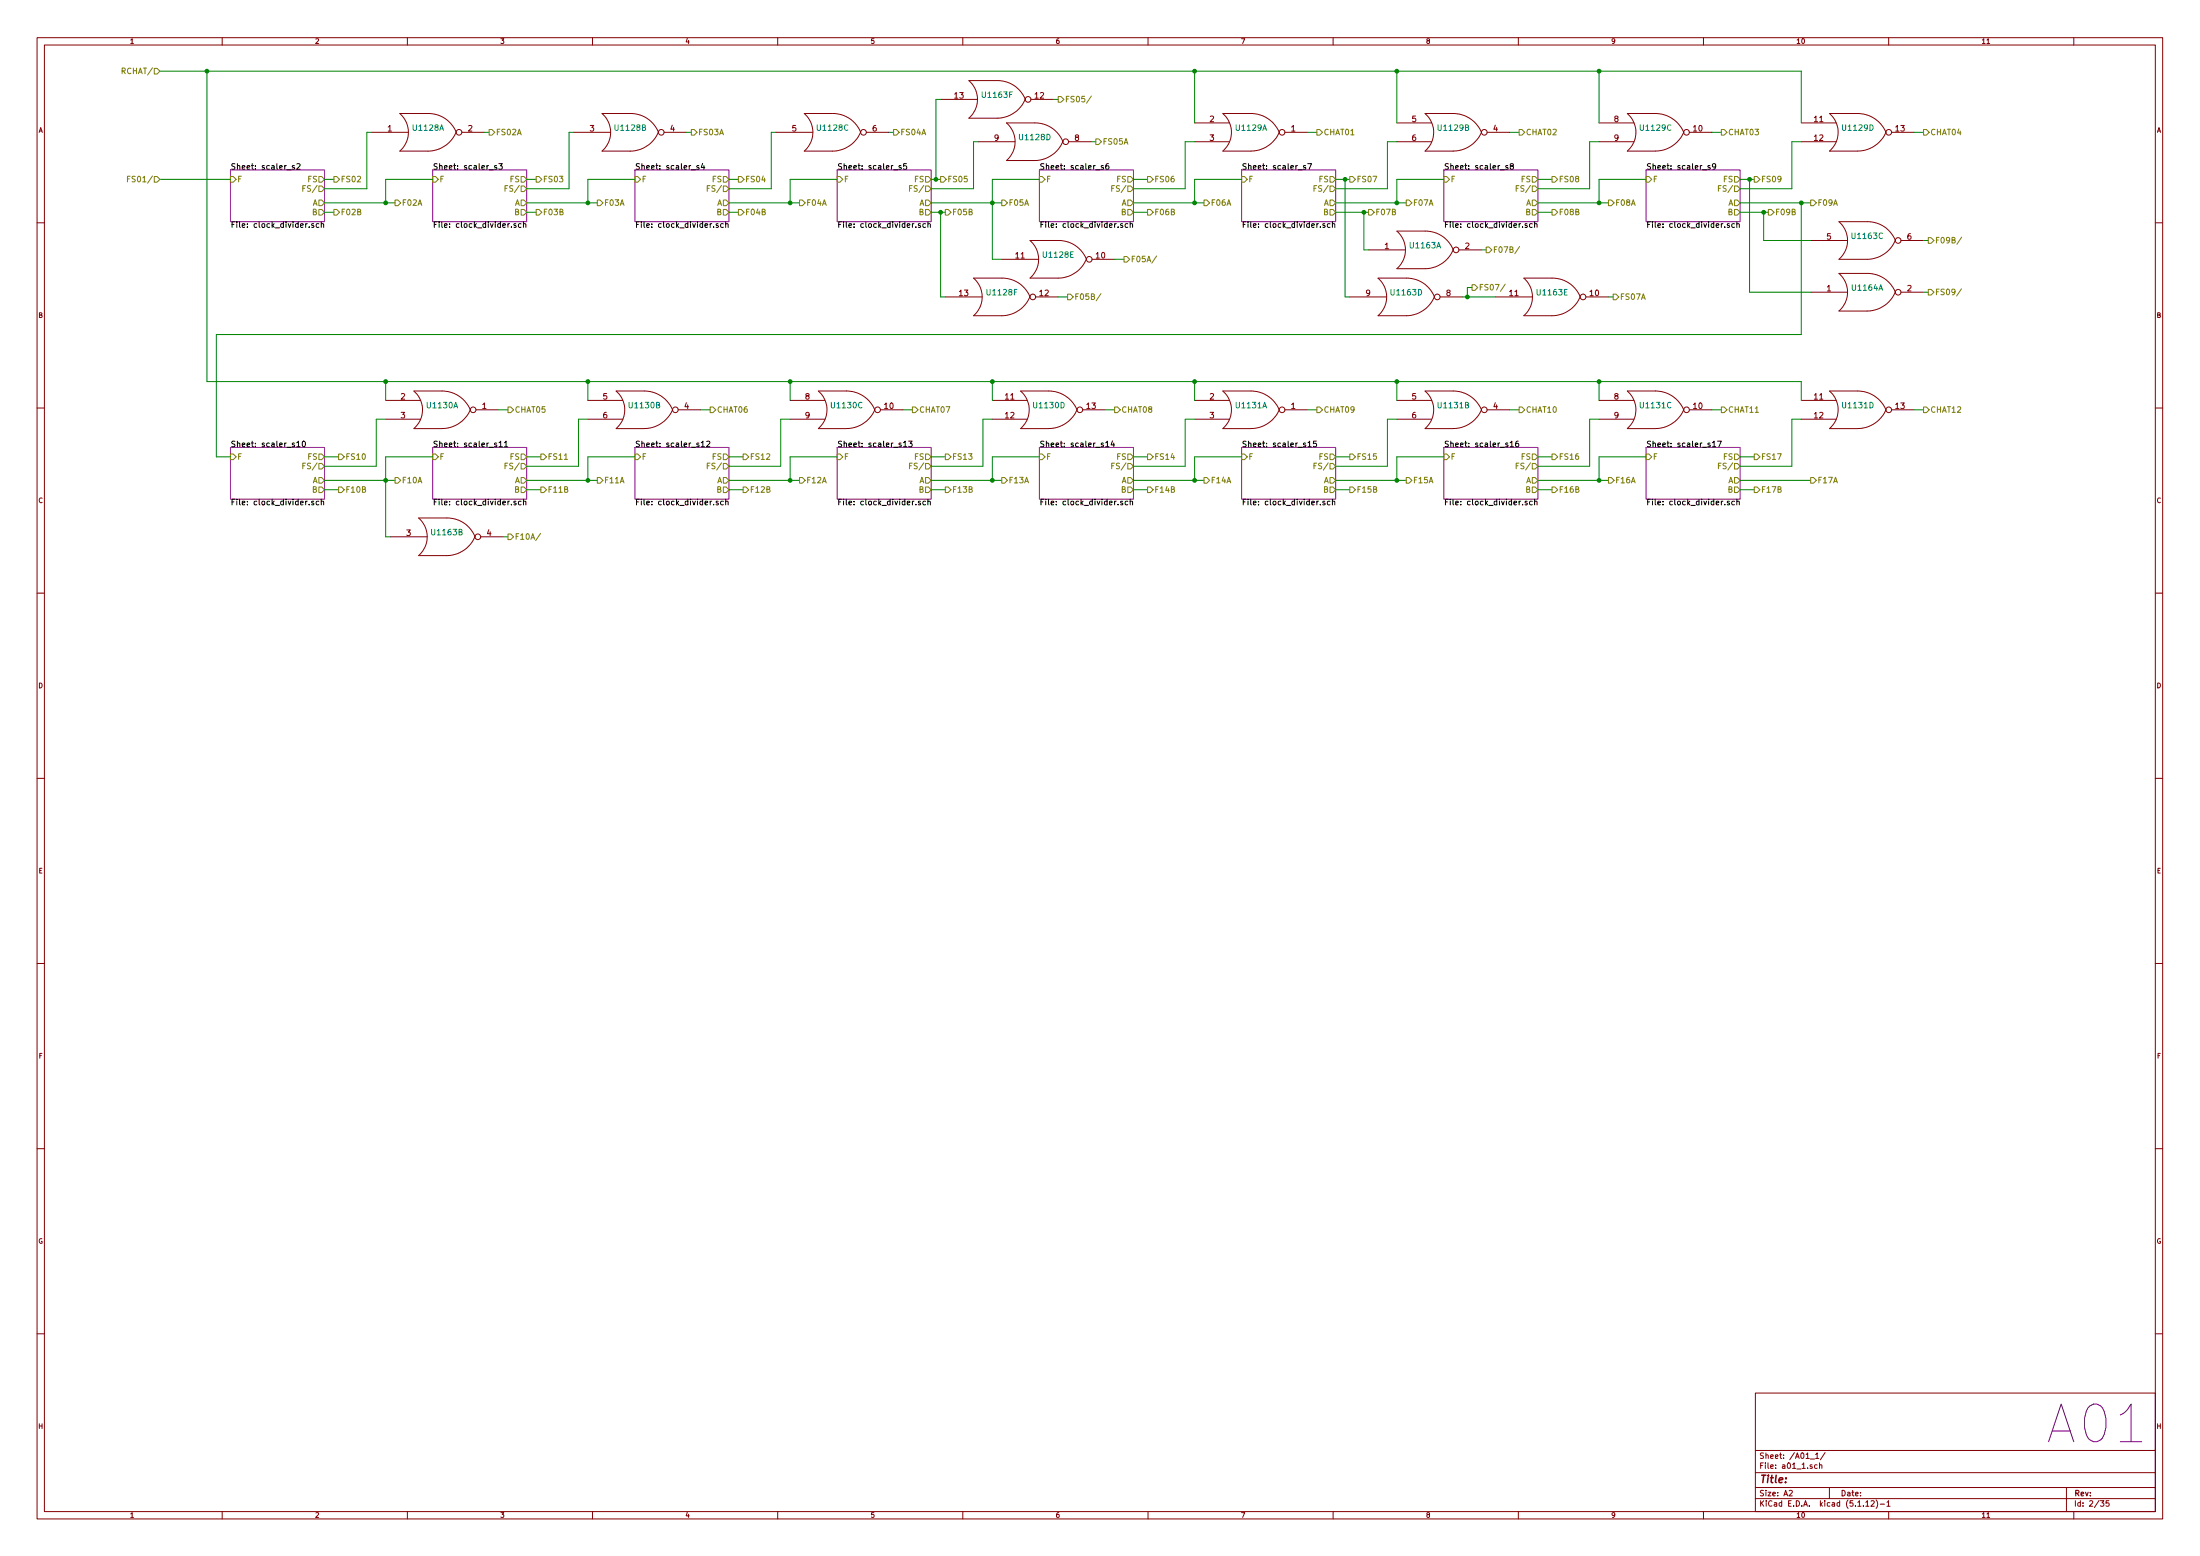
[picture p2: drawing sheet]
<svg xmlns="http://www.w3.org/2000/svg" width="594mm" height="420mm" viewBox="0 0 594 420" stroke-linecap="round" stroke-linejoin="round" font-family="sans-serif">
<g fill="none" stroke="#840000" stroke-width=".27">
<path d="M10 10.2h574v400h-574zM12 12.2h570v396h-570zM60 10.2v2M110 10.2v2M160 10.2v2M210 10.2v2M260 10.2v2M310 10.2v2M360 10.2v2M410 10.2v2M460 10.2v2M510 10.2v2"/>
<path d="M536.5 11.8h.8M560 10.2v2M100.3 35.7h9.9M123.2 35.7a8.3 8.3 0 0 1-7.6 5.1h-7.7M123.2 35.7a8 8 0 0 0-7.6-5.1l-7.6 .1a6.7 6.7 0 0 1 0 10.1M124.7 35.7h6.1M154.9 35.7h9.9M177.8 35.7a8.3 8.3 0 0 1-7.6 5.1h-7.6M177.8 35.7a8 8 0 0 0-7.6-5.1l-7.6 .1a6.7 6.7 0 0 1 0 10.1M179.3 35.7h6.1M209.5 35.7h10M232.4 35.7a8.3 8.3 0 0 1-7.6 5.1h-7.6"/>
<path d="M232.4 35.7a8 8 0 0 0-7.6-5.1l-7.6 .1a6.7 6.7 0 0 1 0 10.1M233.9 35.7h6.1M254 26.8h9.9M261.6 21.8h7.6M261.6 21.8a6.7 6.7 0 0 1 0 10.1M264.2 38.3h9.9M269.3 21.8a8 8 0 0 1 7.6 5M276.8 26.8a8.3 8.3 0 0 1-7.6 5.1h-7.6M278.4 26.8h6.1M287 38.2a8.3 8.3 0 0 1-7.6 5.1h-7.6a6.7 6.7 0 0 0 0-10.1h7.6a8 8 0 0 1 7.6 5.1M288.5 38.3h6.1M322.6 33.2h9.4"/>
<path d="M322.6 38.3h9.4M330.2 30.6h7.6a8.3 8.3 0 0 1 7.6 5.1 8.4 8.4 0 0 1-7.6 5.1M330.2 30.7a6.7 6.7 0 0 1 0 10.1M347 35.7h6.1M377.2 33.2h9.4M377.2 38.3h9.4M384.8 30.6h7.6a8.3 8.3 0 0 1 7.6 5.1 8.4 8.4 0 0 1-7.6 5.1M384.8 30.7a6.7 6.7 0 0 1 0 10.1M401.6 35.7h6.1M431.8 33.2h9.4M431.8 38.3h9.4M456.2 35.7h6.1"/>
<path d="M486.4 33.2h9.4M486.4 38.3h9.4M510.8 35.7h6.1M330.2 40.8h7.6M384.8 40.8h7.6M439.4 40.8h7.6M439.4 40.8a6.7 6.7 0 0 0 0-10.1l7.6-.1a8.3 8.3 0 0 1 7.7 5.1 8.4 8.4 0 0 1-7.7 5.1M494 40.8h7.6M494.1 40.8a6.7 6.7 0 0 0 0-10.1l7.5-.1a8.3 8.3 0 0 1 7.7 5.1 8.4 8.4 0 0 1-7.7 5.1M496.6 59.9h7.6a8 8 0 0 1 7.6 5 8.4 8.4 0 0 1-7.6 5.1h-7.6a6.7 6.7 0 0 0 0-10.1zM10 60.2h2M262.9 75.1h7.6a8 8 0 0 1 7.6 5.1"/>
<path d="M262.9 75.1a6.7 6.7 0 0 1 0 10.1M270.5 70h9.9M293.3 70a8.3 8.3 0 0 1-7.6 5.1h-7.5a6.7 6.7 0 0 0 0-10.1l7.5-.1a8 8 0 0 1 7.7 5.1M294.9 70h6.1M369.6 67.5h9.9M372.1 75.1h7.7a8 8 0 0 1 7.5 5.1M372.1 75.1a6.7 6.7 0 0 1 0 10.1l7.6 .1a8.3 8.3 0 0 0 7.6-5.1M377.2 62.4h7.6M377.2 62.4a6.7 6.7 0 0 1 0 10.1M384.8 62.4a8 8 0 0 1 7.6 5.1M392.4 67.5a8.3 8.3 0 0 1-7.6 5.1h-7.6M394 67.5h6"/>
<path d="M411.5 75.1h7.6a8 8 0 0 1 7.6 5.1M411.5 75.1a6.7 6.7 0 0 1 0 10.1M488.9 78.9h10M488.9 64.9h10M511.8 78.9a8.3 8.3 0 0 1-7.6 5.1h-7.6a6.7 6.7 0 0 0 0-10.1l7.6-.1a8 8 0 0 1 7.6 5.1M513.3 78.9h6.1M513.3 64.9h6.1M582 60.2h2M255.3 80.2h9.9M278.1 80.2a8.3 8.3 0 0 1-7.6 5.1h-7.6M279.7 80.2h6M364.5 80.2h9.9"/>
<path d="M388.9 80.2h6.1M403.9 80.2h9.9M426.7 80.2a8.3 8.3 0 0 1-7.6 5.1h-7.6M428.2 80.2h6.1M10 110.2h2M104.1 108.1h9.4M104.1 113.2h9.4M111.8 105.6h7.6a8.3 8.3 0 0 1 7.6 5.1 8.4 8.4 0 0 1-7.6 5h-7.6M111.8 105.6a6.7 6.7 0 0 1 0 10.1M128.5 110.7h6.1M158.7 108.1h9.4M158.7 113.2h9.4"/>
<path d="M166.4 105.6h7.6a8.3 8.3 0 0 1 7.6 5.1 8.4 8.4 0 0 1-7.6 5h-7.6M166.4 105.6a6.7 6.7 0 0 1 0 10.1M183.1 110.7h6.1M213.4 108.1h9.4M213.4 113.2h9.4M221 105.6h7.6a8.3 8.3 0 0 1 7.6 5.1 8.4 8.4 0 0 1-7.6 5h-7.6M221 105.6a6.7 6.7 0 0 1 0 10.1M237.7 110.7h6.1M268 108.1h9.4M268 113.2h9.4M275.6 105.6h7.6a8.3 8.3 0 0 1 7.6 5.1 8.4 8.4 0 0 1-7.6 5h-7.6M275.6 105.6a6.7 6.7 0 0 1 0 10.1"/>
<path d="M292.4 110.7h6M322.6 108.1h9.4M322.6 113.2h9.4M330.2 105.6h7.6a8.3 8.3 0 0 1 7.6 5.1 8.4 8.4 0 0 1-7.6 5h-7.6M330.2 105.6a6.7 6.7 0 0 1 0 10.1M347 110.7h6.1M377.2 108.1h9.4M377.2 113.2h9.4M384.8 105.6h7.6a8.3 8.3 0 0 1 7.6 5.1 8.4 8.4 0 0 1-7.6 5h-7.6M384.8 105.6a6.7 6.7 0 0 1 0 10.1M401.6 110.7h6.1M431.8 108.1h9.4"/>
<path d="M431.8 113.2h9.4M439.4 105.6h7.6a8.3 8.3 0 0 1 7.7 5.1 8.4 8.4 0 0 1-7.7 5h-7.6a6.7 6.7 0 0 0 0-10.1zM456.2 110.7h6.1M486.4 108.1h9.4M486.4 113.2h9.4M494.1 105.6h7.5a8.3 8.3 0 0 1 7.7 5.1 8.4 8.4 0 0 1-7.7 5h-7.5a6.7 6.7 0 0 0 0-10.1zM510.8 110.7h6.1M582 110.2h2M113 139.9h7.6M113.1 139.9a6.7 6.7 0 0 1 0 10.1M120.7 139.9a8 8 0 0 1 7.5 5 8.3 8.3 0 0 1-7.6 5.1h-7.6M105.4 144.9h9.9"/>
<path d="M129.8 144.9h6.1M10 160.2h2M582 160.2h2M10 210.2h2M582 210.2h2M10 260.2h2M582 260.2h2M10 310.2h2M582 310.2h2M10 360.2h2M474 376.2h108v32h-108zM582 360.2h2"/>
<path d="M474 397.7h108M474 391.7h108M488.8 394h1.2M490.3 392.8l.4-.5v1.5M490.3 393.8h.8M490.7 395.6l-.4-.1-.3 .3 .1 .6h.6M491.3 395.6h.6l.1 .9M491.3 395v1.5M492.8 392.2l-1.2 2M60 408.2v2M110 408.2v2M160 408.2v2"/>
<path d="M210 408.2v2M260 408.2v2M310 408.2v2M360 408.2v2M410 408.2v2M460 408.2v2M474 404.7h108M474 401.7h108M483.1 402.6l.6-.2 .3 .5-.9 1h.9M494 401.7v3M503.8 405.7l.5-.5v1.5M503.8 406.7h.9"/>
<path d="M505.3 405.4l.5-.2 .3 .5-.9 1h.9M506.6 405a1.71 1.71 0 0 1 0 2.3M507.7 406.2h1.2M509.5 405.7l.5-.5v1.5M509.5 406.7h.9M510 408.2v2M536.5 409.7h.8M558 401.7v6.5M560 408.2v2M567.2 405.2h.9l-.5 .6 .4 .1v.7h-.8M569.5 405.2h-.7l-.1 .7h.7l.1 .7h-.8"/>
<circle cx="124" cy="35.7" r=".76"/>
<circle cx="178.6" cy="35.7" r=".76"/>
<circle cx="233.2" cy="35.7" r=".76"/>
<circle cx="277.6" cy="26.8" r=".76"/>
<circle cx="287.8" cy="38.3" r=".76"/>
<circle cx="346.2" cy="35.7" r=".76"/>
<circle cx="400.8" cy="35.7" r=".76"/>
<circle cx="455.4" cy="35.7" r=".76"/>
<circle cx="510" cy="35.7" r=".76"/>
<circle cx="294.1" cy="70" r=".76"/>
<circle cx="393.2" cy="67.5" r=".76"/>
<circle cx="512.6" cy="78.9" r=".76"/>
<circle cx="512.6" cy="64.9" r=".76"/>
<circle cx="278.9" cy="80.2" r=".76"/>
<circle cx="388.1" cy="80.2" r=".76"/>
<circle cx="427.5" cy="80.2" r=".76"/>
<circle cx="127.8" cy="110.7" r=".76"/>
<circle cx="182.4" cy="110.7" r=".76"/>
<circle cx="237" cy="110.7" r=".76"/>
<circle cx="291.6" cy="110.7" r=".76"/>
<circle cx="346.2" cy="110.7" r=".76"/>
<circle cx="400.8" cy="110.7" r=".76"/>
<circle cx="455.4" cy="110.7" r=".76"/>
<circle cx="510" cy="110.7" r=".76"/>
<circle cx="129" cy="144.9" r=".76"/>
</g>
<g fill="none" stroke="#840084" stroke-width=".27">
<path d="M62.2 45.9h25.4v14h-25.4zM116.8 45.9h25.4v14h-25.4zM171.4 45.9h25.4v14h-25.4zM226.1 45.9h25.4v14h-25.4zM280.7 45.9h25.4v14h-25.4zM335.3 45.9h25.4v14h-25.4zM389.9 45.9h25.4v14h-25.4zM444.5 45.9h25.4v14h-25.4zM62.2 120.8h25.4v14h-25.4zM116.8 120.8h25.4v14h-25.4zM171.4 120.8h25.4v14h-25.4zM226.1 120.8h25.4v14h-25.4z"/>
<path d="M280.7 120.8h25.4v14h-25.4zM335.3 120.8h25.4v14h-25.4zM389.9 120.8h25.4v14h-25.4zM444.5 120.8h25.4v14h-25.4z"/>
</g>
<g fill="none" stroke="#000" stroke-width=".27">
<path d="M79.5 44.8l-.4-.1-.2 .2 .1 .2 .5 .2v.3h-.6M80.1 44.3l.6-.1 .3 .4-.9 1.1h.9M86.7 59.9v1.5M134.1 44.8l-.4-.1-.2 .2 .1 .2 .5 .2v.3h-.6M134.7 44.2h.9l-.5 .6 .5 .1v.7l-.3 .1-.6-.1M141.4 59.9v1.5M188.7 44.8l-.4-.1-.2 .2 .1 .2 .5 .2v.3h-.6M189.7 44.1l-.3 1.1h.9M190.1 44.7v1M196 59.9v1.5M243.3 44.8l-.3-.1-.3 .2 .1 .2 .5 .2v.3h-.6M244.8 44.2h-.8v.7l.7-.1 .1 .8-.2 .1-.6-.1"/>
<path d="M250.6 59.9v1.5M297.9 44.8l-.3-.1-.2 .2v.2l.5 .2v.3h-.5M299.3 44.2l-.4 .1-.2 .2-.1 .9 .3 .3 .5-.1-.1-.8h-.4l-.3 .3M305.2 59.9v1.5M352.6 44.8l-.4-.1-.2 .2v.2l.6 .2v.3h-.6M353.1 44.2h1.1l-.7 1.5M359.8 59.9v1.5M407.2 44.8l-.4-.1-.2 .2 .1 .2 .5 .2v.3h-.6M408.1 44.8l-.3-.3 .1-.2h.7v.4l-.8 .4 .3 .6 .6-.3-.3-.6M414.4 59.9v1.5M461.8 44.8l-.4-.1-.2 .2 .1 .2 .5 .2v.3h-.6M463.3 44.8l-.3 .3h-.4l-.1-.8 .5-.1 .3 .3-.1 .8-.3 .4h-.3"/>
<path d="M469 59.9v1.5M84.7 60.5l-.3-.1-.2 .2v.2l.5 .2v.3h-.5M86.1 60.5l-.4-.1-.3 .3 .1 .6h.6M86.7 60.5h.6l.1 .9M139.3 60.5l-.3-.1-.2 .2v.2l.5 .2v.3h-.5M140.7 60.5l-.4-.1-.3 .3 .1 .6h.6M141.4 60.5h.5l.1 .9M193.9 60.5l-.3-.1-.2 .2v.2l.5 .2v.3h-.5M195.3 60.5l-.4-.1-.3 .3 .1 .6h.6M196 60.5h.5l.1 .9M248.5 60.5l-.3-.1-.2 .2v.2l.5 .2v.3h-.5M249.9 60.5l-.4-.1-.3 .3 .2 .6h.5"/>
<path d="M250.6 60.5h.6v.9M303.1 60.5l-.3-.1-.2 .2v.2l.5 .2v.3h-.5M304.5 60.5l-.4-.1-.3 .3 .2 .6h.5M305.2 60.5h.6v.9M357.8 60.5l-.4-.1-.2 .2 .1 .2 .5 .2v.3h-.6M359.2 60.5l-.5-.1-.3 .3 .2 .6h.6M359.8 60.5h.6l.1 .9M412.4 60.5l-.4-.1-.2 .2 .1 .2 .5 .2v.3h-.6M413.8 60.5l-.5-.1-.3 .3 .2 .6h.6M414.4 60.5h.6l.1 .9M467 60.5l-.4-.1-.2 .2 .1 .2 .5 .2v.3h-.6M468.4 60.5l-.5-.1-.3 .3 .2 .6h.6"/>
<path d="M469 60.5h.6l.1 .9M80.1 119.5l.5-.4v1.5M81.7 119.2l.3-.1a.81 .81 0 0 1 .5 .8 .81 .81 0 0 1-.5 .7l-.4-.5zM134.1 119.7l-.4-.1-.2 .2 .1 .3 .5 .1v.4h-.6M134.7 119.5l.5-.4v1.5M136.2 119.5l.5-.4v1.5M189.4 119.5l.4-.4v1.5M190.8 119.2l.6-.1 .3 .4-.9 1.1h.9M244 119.5l.4-.4v1.5M245.4 119.1h.9l-.5 .6 .4 .1v.7l-.2 .1-.6-.1M298.6 119.5l.4-.4v1.5M300.4 119l-.3 1.1h.9"/>
<path d="M300.8 119.6v1M353.2 119.5l.4-.4v1.5M355.4 119.1h-.7v.7h.7v.7l-.2 .1-.5-.1M407.8 119.5l.5-.4v1.5M410 119.1l-.5 .1-.2 .3v.8l.2 .3 .6-.1-.1-.7-.5-.1-.2 .3M462.4 119.5l.5-.4v1.5M463.8 119.1h1l-.6 1.5M80.1 120.6h.9M84.7 135.4l-.3-.1-.2 .2v.3l.5 .1v.4h-.5M86.1 135.4l-.4-.1-.3 .3 .1 .7h.6M86.7 135.4h.6l.1 .9M86.7 134.8v1.5"/>
<path d="M134.7 120.6h.9M136.2 120.6h.9M139.3 135.4l-.3-.1-.2 .2v.3l.5 .1v.4h-.5M140.7 135.4l-.4-.1-.3 .3 .1 .7h.6M141.4 135.4h.5l.1 .9M141.4 134.8v1.5M189.4 120.6h.8M193.9 135.4l-.3-.1-.2 .2v.3l.5 .1v.4h-.5M195.3 135.4l-.4-.1-.3 .3 .1 .7h.6M196 135.4h.5l.1 .9M196 134.8v1.5M244 120.6h.9"/>
<path d="M248.5 135.4l-.3-.1-.2 .2v.3l.5 .1v.4h-.5M249.9 135.4l-.4-.1-.3 .3 .2 .7h.5M250.6 135.4h.6v.9M250.6 134.8v1.5M298.6 120.6h.9M303.1 135.4l-.3-.1-.2 .2v.3l.5 .1v.4h-.5M304.5 135.4l-.4-.1-.3 .3 .2 .7h.5M305.2 135.4h.6v.9M305.2 134.8v1.5M353.2 120.6h.9M357.8 135.4l-.4-.1-.2 .2 .1 .3 .5 .1v.4h-.6M359.2 135.4l-.5-.1-.3 .3 .2 .7h.6"/>
<path d="M359.8 135.4h.6l.1 .9M359.8 134.8v1.5M407.8 120.6h.9M412.4 135.4l-.4-.1-.2 .2 .1 .3 .5 .1v.4h-.6M413.8 135.4l-.5-.1-.3 .3 .2 .7h.6M414.4 135.4h.6l.1 .9M414.4 134.8v1.5M462.4 120.6h.9M467 135.4l-.4-.1-.2 .2 .1 .3 .5 .1v.4h-.6M468.4 135.4l-.5-.1-.3 .3 .2 .7h.6M469 135.4h.6l.1 .9M469 134.8v1.5"/>
</g>
<g fill="none" stroke="#848400" stroke-width=".27">
<path d="M41.7 18.5h.7l.8 .7-.8 .8h-.7zM132.1 35h.7l.8 .7-.8 .8h-.7zM186.7 35h.8l.7 .7-.7 .8h-.8zM241.3 35h.8l.7 .7-.7 .8h-.8zM285.7 26.1h.8l.8 .7-.8 .8h-.8zM294.7 25.9l-1.3 2M295.9 37.5h.8l.7 .8-.7 .7h-.8zM355.6 35h.8l.7 .7-.7 .8h-.8zM410.2 35h.8l.7 .7-.7 .8h-.8zM464.8 35h.8l.7 .7-.7 .8h-.8zM519.4 35h.8l.8 .7-.8 .8h-.8zM34.4 48.3h.5"/>
<path d="M35.2 47.6h-.8v1.5M41.7 47.7h.7l.8 .7-.8 .8h-.7zM62.2 47.7h.8l.8 .7-.8 .8h-.8zM81.8 50.8h.5M82.5 50.1h-.7v1.6M86.1 47.7h.8l.7 .7-.7 .8h-.8zM86.1 50.2h.8l.7 .8-.7 .7h-.8zM86.1 54h.8l.7 .8-.7 .7h-.8zM86.1 56.6h.8l.7 .7-.7 .8h-.8zM90.2 56.6h.7l.8 .7-.8 .8h-.7zM90.2 47.7h.7l.8 .7-.8 .8h-.7zM106.7 54h.7l.8 .8-.8 .7h-.7z"/>
<path d="M116.8 47.7h.8l.8 .7-.8 .8h-.8zM136.4 50.8h.5M137.1 50.1h-.7v1.6M140.7 47.7h.8l.7 .7-.7 .8h-.8zM140.7 50.2h.8l.7 .8-.7 .7h-.8zM140.7 54h.8l.7 .8-.7 .7h-.8zM140.7 56.6h.8l.7 .7-.7 .8h-.8zM144.8 47.7h.7l.8 .7-.8 .8h-.7zM144.8 56.6h.7l.8 .7-.8 .8h-.7zM161.3 54h.8l.7 .8-.7 .7h-.8zM171.4 47.7h.8l.8 .7-.8 .8h-.8zM191 50.8h.5"/>
<path d="M191.7 50.1h-.7v1.6M195.3 47.7h.8l.7 .7-.7 .8h-.8zM195.3 50.2h.8l.7 .8-.7 .7h-.8zM195.3 54h.8l.7 .8-.7 .7h-.8zM195.3 56.6h.8l.7 .7-.7 .8h-.8zM199.4 56.6h.8l.7 .7-.7 .8h-.8zM199.4 47.7h.8l.7 .7-.7 .8h-.8zM215.9 54h.8l.7 .8-.7 .7h-.8zM226.1 47.7h.7l.8 .7-.8 .8h-.7zM245.6 50.8h.5M246.3 50.1h-.7v1.6M249.9 47.7h.8l.8 .7-.8 .8h-.8z"/>
<path d="M249.9 50.2h.8l.8 .8-.8 .7h-.8zM249.9 54h.8l.8 .8-.8 .7h-.8zM249.9 56.6h.8l.8 .7-.8 .8h-.8zM254 47.7h.8l.7 .7-.7 .8h-.8zM255.3 56.6h.7l.8 .7-.8 .8h-.7zM270.5 54h.8l.7 .8-.7 .7h-.8zM280.7 47.7h.7l.8 .7-.8 .8h-.7zM300.2 50.8h.5M300.9 50.1h-.7v1.6M304.5 47.7h.8l.8 .7-.8 .8h-.8zM304.5 50.2h.8l.8 .8-.8 .7h-.8zM304.5 54h.8l.8 .8-.8 .7h-.8z"/>
<path d="M304.5 56.6h.8l.8 .7-.8 .8h-.8zM309.9 47.7h.7l.8 .7-.8 .8h-.7zM309.9 56.6h.7l.8 .7-.8 .8h-.7zM325.1 54h.8l.7 .8-.7 .7h-.8zM335.3 47.7h.7l.8 .7-.8 .8h-.7zM354.8 50.8h.5M355.5 50.1h-.7v1.6M359.2 47.7h.7l.8 .7-.8 .8h-.7zM359.2 50.2h.7l.8 .8-.8 .7h-.7zM359.2 54h.7l.8 .8-.8 .7h-.7zM359.2 56.6h.7l.8 .7-.8 .8h-.7zM364.5 47.7h.8l.7 .7-.7 .8h-.8z"/>
<path d="M369.6 56.6h.7l.8 .7-.8 .8h-.7zM379.7 54h.8l.8 .8-.8 .7h-.8zM389.9 47.7h.8l.7 .7-.7 .8h-.8zM409.4 50.8h.5M410.2 50.1h-.8v1.6M413.8 47.7h.7l.8 .7-.8 .8h-.7zM413.8 50.2h.7l.8 .8-.8 .7h-.7zM413.8 54h.7l.8 .8-.8 .7h-.7zM413.8 56.6h.7l.8 .7-.8 .8h-.7zM419.1 56.6h.8l.7 .7-.7 .8h-.8zM419.1 47.7h.8l.7 .7-.7 .8h-.8zM434.3 54h.8l.8 .8-.8 .7h-.8z"/>
<path d="M444.5 47.7h.8l.7 .7-.7 .8h-.8zM464 50.8h.5M464.8 50.1h-.8v1.6M468.4 47.7h.7l.8 .7-.8 .8h-.7zM468.4 50.2h.7l.8 .8-.8 .7h-.7zM468.4 54h.7l.8 .8-.8 .7h-.7zM468.4 56.6h.7l.8 .7-.8 .8h-.7zM473.7 47.7h.8l.7 .7-.7 .8h-.8zM477.5 56.6h.8l.7 .7-.7 .8h-.8zM488.9 54h.8l.8 .8-.8 .7h-.8zM288.3 79.4h.8l.7 .8-.7 .7h-.8zM297.3 79.3l-1.3 1.9"/>
<path d="M303.5 69.3h.8l.8 .7-.8 .8h-.8zM312.3 69.1l-1.3 2M397.5 76.9h.8l.7 .7-.7 .8h-.8zM401.3 66.7h.8l.7 .8-.7 .7h-.8zM406.5 76.7l-1.3 2M410.3 66.6l-1.3 1.9M435.6 79.4h.8l.7 .8-.7 .7h-.8zM520.7 64.2h.8l.7 .7-.7 .8h-.8zM520.7 78.1h.8l.7 .8-.7 .8h-.8zM529.7 78l-1.4 2M529.7 64l-1.3 2M137.2 109.9h.7l.8 .8-.8 .7h-.7z"/>
<path d="M191.8 109.9h.7l.8 .8-.8 .7h-.7zM246.4 109.9h.7l.8 .8-.8 .7h-.7zM301 109.9h.8l.7 .8-.7 .7h-.8zM355.6 109.9h.8l.7 .8-.7 .7h-.8zM410.2 109.9h.8l.7 .8-.7 .7h-.8zM464.8 109.9h.8l.7 .8-.7 .7h-.8zM519.4 109.9h.8l.8 .8-.8 .7h-.8zM62.2 122.6h.8l.8 .8-.8 .7h-.8zM81.8 125.8h.5M82.5 125.1h-.7v1.5M86.1 122.6h.8l.7 .8-.7 .7h-.8zM86.1 125.1h.8l.7 .8-.7 .8h-.8z"/>
<path d="M86.1 128.9h.8l.7 .8-.7 .8h-.8zM86.1 131.5h.8l.7 .7-.7 .8h-.8zM91.4 131.5h.8l.8 .7-.8 .8h-.8zM91.4 122.6h.8l.8 .8-.8 .7h-.8zM106.7 128.9h.7l.8 .8-.8 .8h-.7zM116.8 122.6h.8l.8 .8-.8 .7h-.8zM136.4 125.8h.5M137.1 125.1h-.7v1.5M140.7 122.6h.8l.7 .8-.7 .7h-.8zM140.7 125.1h.8l.7 .8-.7 .8h-.8zM140.7 128.9h.8l.7 .8-.7 .8h-.8zM140.7 131.5h.8l.7 .7-.7 .8h-.8z"/>
<path d="M146 131.5h.8l.8 .7-.8 .8h-.8zM146 122.6h.8l.8 .8-.8 .7h-.8zM152.4 124h.9M161.3 128.9h.8l.7 .8-.7 .8h-.8zM171.4 122.6h.8l.8 .8-.8 .7h-.8zM191 125.8h.5M191.7 125.1h-.7v1.5M195.3 122.6h.8l.7 .8-.7 .7h-.8zM195.3 125.1h.8l.7 .8-.7 .8h-.8zM195.3 128.9h.8l.7 .8-.7 .8h-.8zM195.3 131.5h.8l.7 .7-.7 .8h-.8zM200.7 122.6h.7l.8 .8-.8 .7h-.7z"/>
<path d="M200.7 131.5h.7l.8 .7-.8 .8h-.7zM215.9 128.9h.8l.7 .8-.7 .8h-.8zM226.1 122.6h.7l.8 .8-.8 .7h-.7zM245.6 125.8h.5M246.3 125.1h-.7v1.5M249.9 122.6h.8l.8 .8-.8 .7h-.8zM249.9 125.1h.8l.8 .8-.8 .8h-.8zM249.9 128.9h.8l.8 .8-.8 .8h-.8zM249.9 131.5h.8l.8 .7-.8 .8h-.8zM255.3 122.6h.7l.8 .8-.8 .7h-.7zM255.3 131.5h.7l.8 .7-.8 .8h-.7zM270.5 128.9h.8l.7 .8-.7 .8h-.8z"/>
<path d="M280.7 122.6h.7l.8 .8-.8 .7h-.7zM300.2 125.8h.5M300.9 125.1h-.7v1.5M304.5 122.6h.8l.8 .8-.8 .7h-.8zM304.5 125.1h.8l.8 .8-.8 .8h-.8zM304.5 128.9h.8l.8 .8-.8 .8h-.8zM304.5 131.5h.8l.8 .7-.8 .8h-.8zM309.9 122.6h.7l.8 .8-.8 .7h-.7zM309.9 131.5h.7l.8 .7-.8 .8h-.7zM325.1 128.9h.8l.7 .8-.7 .8h-.8zM335.3 122.6h.7l.8 .8-.8 .7h-.7zM354.8 125.8h.5"/>
<path d="M355.5 125.1h-.7v1.5M359.2 122.6h.7l.8 .8-.8 .7h-.7zM359.2 125.1h.7l.8 .8-.8 .8h-.7zM359.2 128.9h.7l.8 .8-.8 .8h-.7zM359.2 131.5h.7l.8 .7-.8 .8h-.7zM364.5 131.5h.8l.7 .7-.7 .8h-.8zM364.5 122.6h.8l.7 .8-.7 .7h-.8zM379.7 128.9h.8l.8 .8-.8 .8h-.8zM389.9 122.6h.8l.7 .8-.7 .7h-.8zM409.4 125.8h.5M410.2 125.1h-.8v1.5M413.8 122.6h.7l.8 .8-.8 .7h-.7z"/>
<path d="M413.8 125.1h.7l.8 .8-.8 .8h-.7zM413.8 128.9h.7l.8 .8-.8 .8h-.7zM413.8 131.5h.7l.8 .7-.8 .8h-.7zM419.1 131.5h.8l.7 .7-.7 .8h-.8zM419.1 122.6h.8l.7 .8-.7 .7h-.8zM434.3 128.9h.8l.8 .8-.8 .8h-.8zM444.5 122.6h.8l.7 .8-.7 .7h-.8zM464 125.8h.5M464.8 125.1h-.8v1.5M468.4 122.6h.7l.8 .8-.8 .7h-.7zM468.4 125.1h.7l.8 .8-.8 .8h-.7zM468.4 128.9h.7l.8 .8-.8 .8h-.7z"/>
<path d="M468.4 131.5h.7l.8 .7-.8 .8h-.7zM473.7 131.5h.8l.7 .7-.7 .8h-.8zM473.7 122.6h.8l.7 .8-.7 .7h-.8zM488.9 128.9h.8l.8 .8-.8 .8h-.8zM137.2 144.2h.7l.8 .7-.8 .8h-.7zM146 144l-1.3 2"/>
</g>
<g fill="none" stroke="#008400" stroke-width=".27">
<path d="M43.2 19.2h443.2v14M55.9 19.2v83.8h430.5v5.1M322.6 19.2v14M377.2 19.2v14M431.8 19.2v14M100.3 35.7h-1.2v15.3h-11.5M130.8 35.7h1.3M154.9 35.7h-1.2v15.3h-11.5M185.4 35.7h1.3M209.5 35.7h-1.2v15.3h-11.5M240 35.7h1.3M254 26.8h-1.3v21.6"/>
<path d="M264.2 38.3h-1.3v12.7h-11.4M284.5 26.8h1.2M294.6 38.3h1.3M322.6 38.3h-2.6v12.7h-13.9M353.1 35.7h2.5M377.2 38.3h-2.6v12.7h-13.9M407.7 35.7h2.5M431.8 38.3h-2.5v12.7h-14M462.3 35.7h2.5M486.4 38.3h-2.5v12.7h-14M516.9 35.7h2.5M43.2 48.4h19"/>
<path d="M87.6 57.3h2.6M87.6 48.4h2.6M87.6 54.8h19.1M116.8 48.4h-12.7v6.4M142.2 57.3h2.6M142.2 48.4h2.6M142.2 54.8h19.1M171.4 48.4h-12.7v6.4M196.8 57.3h2.6M196.8 48.4h2.6M196.8 54.8h19.1M226.1 48.4h-12.7v6.4"/>
<path d="M251.5 57.3h3.8M251.5 48.4h2.5M251.5 54.8h19M254 57.3v22.9h1.3M280.7 48.4h-12.7v21.6h2.5M306.1 57.3h3.8M306.1 48.4h3.8M306.1 54.8h19M335.3 48.4h-12.7v6.4M360.7 57.3h8.9M360.7 48.4h3.8M360.7 54.8h19"/>
<path d="M363.2 48.4v31.8h1.3M368.3 57.3v10.2h1.3M389.9 48.4h-12.7v6.4M415.3 57.3h3.8M415.3 48.4h3.8M415.3 54.8h19M444.5 48.4h-12.7v6.4M469.9 57.3h7.6M469.9 48.4h3.8M469.9 54.8h19M472.4 48.4v30.5h16.5M476.2 57.3v7.6h12.7"/>
<path d="M486.4 54.8v35.5h-428v33.1h3.8M301 70h2.5M397.5 77.6h-1.3v2.6M400 67.5h1.3M519.4 64.9h1.3M519.4 78.9h1.3M285.7 80.2h2.6M395 80.2h8.9M434.3 80.2h1.3M104.1 113.2h-2.5v12.7h-14M104.1 103v5.1M134.6 110.7h2.6"/>
<path d="M158.7 113.2h-2.5v12.7h-14M158.7 103v5.1M189.2 110.7h2.6M213.4 113.2h-2.6v12.7h-14M213.4 103v5.1M243.8 110.7h2.6M268 113.2h-2.6v12.7h-13.9M268 103v5.1M298.4 110.7h2.6M322.6 103v5.1M322.6 113.2h-2.6v12.7h-13.9M353.1 110.7h2.5"/>
<path d="M377.2 103v5.1M377.2 113.2h-2.6v12.7h-13.9M407.7 110.7h2.5M431.8 103v5.1M431.8 113.2h-2.5v12.7h-14M462.3 110.7h2.5M486.4 113.2h-2.5v12.7h-14M516.9 110.7h2.5M87.6 123.4h3.8M87.6 129.7h19.1M87.6 132.2h3.8M116.8 123.4h-12.7v21.5h1.3"/>
<path d="M142.2 123.4h3.8M142.2 129.7h19.1M142.2 132.2h3.8M171.4 123.4h-12.7v6.3M196.8 123.4h3.9M196.8 129.7h19.1M196.8 132.2h3.9M226.1 123.4h-12.7v6.3M251.5 123.4h3.8M251.5 129.7h19M251.5 132.2h3.8M280.7 123.4h-12.7v6.3"/>
<path d="M306.1 123.4h3.8M306.1 129.7h19M306.1 132.2h3.8M335.3 123.4h-12.7v6.3M360.7 123.4h3.8M360.7 129.7h19M360.7 132.2h3.8M389.9 123.4h-12.7v6.3M415.3 123.4h3.8M415.3 129.7h19M415.3 132.2h3.8M444.5 123.4h-12.7v6.3"/>
<path d="M469.9 123.4h3.8M469.9 129.7h19M469.9 132.2h3.8M135.9 144.9h1.3"/>
</g>
<g fill="#008400" stroke="#008400" stroke-width=".27">
<circle cx="486.4" cy="54.8" r=".51"/>
<circle cx="213.4" cy="103" r=".51"/>
<circle cx="158.7" cy="103" r=".51"/>
<circle cx="104.1" cy="103" r=".51"/>
<circle cx="431.8" cy="19.2" r=".51"/>
<circle cx="377.2" cy="19.2" r=".51"/>
<circle cx="104.1" cy="54.8" r=".51"/>
<circle cx="322.6" cy="19.2" r=".51"/>
<circle cx="55.9" cy="19.2" r=".51"/>
<circle cx="268" cy="103" r=".51"/>
<circle cx="104.1" cy="129.7" r=".51"/>
<circle cx="158.7" cy="129.7" r=".51"/>
<circle cx="213.4" cy="129.7" r=".51"/>
<circle cx="431.8" cy="129.7" r=".51"/>
<circle cx="268" cy="129.7" r=".51"/>
<circle cx="377.2" cy="129.7" r=".51"/>
<circle cx="322.6" cy="129.7" r=".51"/>
<circle cx="213.4" cy="54.8" r=".51"/>
<circle cx="322.6" cy="103" r=".51"/>
<circle cx="431.8" cy="54.8" r=".51"/>
<circle cx="431.8" cy="103" r=".51"/>
<circle cx="254" cy="57.3" r=".51"/>
<circle cx="158.7" cy="54.8" r=".51"/>
<circle cx="368.3" cy="57.3" r=".51"/>
<circle cx="377.2" cy="54.8" r=".51"/>
<circle cx="476.2" cy="57.3" r=".51"/>
<circle cx="363.2" cy="48.4" r=".51"/>
<circle cx="252.7" cy="48.4" r=".51"/>
<circle cx="472.4" cy="48.4" r=".51"/>
<circle cx="377.2" cy="103" r=".51"/>
<circle cx="322.6" cy="54.8" r=".51"/>
<circle cx="268" cy="54.8" r=".51"/>
<circle cx="396.2" cy="80.2" r=".51"/>
</g>
<text font-size="14.2" fill="#0000c2" x="554.4" y="389.8">A01</text>
<text font-size="2.8" fill="#840000" x="475" y="400.4">Title:</text>
<g font-size="2.1" fill="#848400">
<text x="33.4" y="20">RCHAT/</text>
<text x="287.5" y="27.6">FS05/</text>
<text x="133.9" y="36.5">FS02A</text>
<text x="188.5" y="36.5">FS03A</text>
<text x="243.1" y="36.5">FS04A</text>
<text x="297.7" y="39">FS05A</text>
<text x="357.4" y="36.5">CHAT01</text>
<text x="412" y="36.5">CHAT02</text>
<text x="466.6" y="36.5">CHAT03</text>
<text x="521.2" y="36.5">CHAT04</text>
<text x="35.7" y="49.2">FS01/</text>
<text x="64" y="49.2">F</text>
<text x="82.5" y="51.7">FS/</text>
<text x="83.1" y="49.2">FS</text>
<text x="91.9" y="49.2">FS02</text>
<text x="118.6" y="49.2">F</text>
<text x="137.2" y="51.7">FS/</text>
<text x="137.7" y="49.2">FS</text>
<text x="146.6" y="49.2">FS03</text>
<text x="173.2" y="49.2">F</text>
<text x="191.8" y="51.7">FS/</text>
<text x="192.4" y="49.2">FS</text>
<text x="201.2" y="49.2">FS04</text>
<text x="227.8" y="49.2">F</text>
<text x="246.4" y="51.7">FS/</text>
<text x="247" y="49.2">FS</text>
<text x="255.8" y="49.2">FS05</text>
<text x="282.4" y="49.2">F</text>
<text x="301" y="51.7">FS/</text>
<text x="301.6" y="49.2">FS</text>
<text x="311.7" y="49.2">FS06</text>
<text x="337.1" y="49.2">F</text>
<text x="355.6" y="51.7">FS/</text>
<text x="356.2" y="49.2">FS</text>
<text x="366.3" y="49.2">FS07</text>
<text x="391.7" y="49.2">F</text>
<text x="410.2" y="51.7">FS/</text>
<text x="410.8" y="49.2">FS</text>
<text x="420.9" y="49.2">FS08</text>
<text x="446.3" y="49.2">F</text>
<text x="464.8" y="51.7">FS/</text>
<text x="465.4" y="49.2">FS</text>
<text x="475.5" y="49.2">FS09</text>
<text x="84.3" y="55.5">A</text>
<text x="84.3" y="58.1">B</text>
<text x="91.9" y="58.1">F02B</text>
<text x="108.5" y="55.5">F02A</text>
<text x="138.9" y="55.5">A</text>
<text x="138.9" y="58.1">B</text>
<text x="146.6" y="58.1">F03B</text>
<text x="163.1" y="55.5">F03A</text>
<text x="193.5" y="55.5">A</text>
<text x="193.5" y="58.1">B</text>
<text x="201.2" y="58.1">F04B</text>
<text x="217.7" y="55.5">F04A</text>
<text x="248.2" y="55.5">A</text>
<text x="248.2" y="58.1">B</text>
<text x="257" y="58.1">F05B</text>
<text x="272.3" y="55.5">F05A</text>
<text x="302.8" y="55.5">A</text>
<text x="302.8" y="58.1">B</text>
<text x="311.7" y="58.1">F06B</text>
<text x="326.9" y="55.5">F06A</text>
<text x="357.4" y="55.5">A</text>
<text x="357.4" y="58.1">B</text>
<text x="371.3" y="58.1">F07B</text>
<text x="381.5" y="55.5">F07A</text>
<text x="412" y="55.5">A</text>
<text x="412" y="58.1">B</text>
<text x="420.9" y="58.1">F08B</text>
<text x="436.1" y="55.5">F08A</text>
<text x="466.6" y="55.5">A</text>
<text x="466.6" y="58.1">B</text>
<text x="479.3" y="58.1">F09B</text>
<text x="490.7" y="55.5">F09A</text>
<text x="522.5" y="65.7">F09B/</text>
<text x="305.3" y="70.8">F05A/</text>
<text x="403.1" y="68.2">F07B/</text>
<text x="290.1" y="80.9">F05B/</text>
<text x="399.3" y="78.4">FS07/</text>
<text x="437.4" y="80.9">FS07A</text>
<text x="522.5" y="79.7">FS09/</text>
<text x="138.9" y="111.4">CHAT05</text>
<text x="193.5" y="111.4">CHAT06</text>
<text x="248.2" y="111.4">CHAT07</text>
<text x="302.8" y="111.4">CHAT08</text>
<text x="357.4" y="111.4">CHAT09</text>
<text x="412" y="111.4">CHAT10</text>
<text x="466.6" y="111.4">CHAT11</text>
<text x="521.2" y="111.4">CHAT12</text>
<text x="64" y="124.1">F</text>
<text x="83.1" y="124.1">FS</text>
<text x="93.2" y="124.1">FS10</text>
<text x="118.6" y="124.1">F</text>
<text x="137.7" y="124.1">FS</text>
<text x="147.8" y="124.1">FS11</text>
<text x="173.2" y="124.1">F</text>
<text x="192.4" y="124.1">FS</text>
<text x="202.4" y="124.1">FS12</text>
<text x="227.8" y="124.1">F</text>
<text x="247" y="124.1">FS</text>
<text x="257" y="124.1">FS13</text>
<text x="282.4" y="124.1">F</text>
<text x="301.6" y="124.1">FS</text>
<text x="311.7" y="124.1">FS14</text>
<text x="337.1" y="124.1">F</text>
<text x="356.2" y="124.1">FS</text>
<text x="366.3" y="124.1">FS15</text>
<text x="391.7" y="124.1">F</text>
<text x="410.8" y="124.1">FS</text>
<text x="420.9" y="124.1">FS16</text>
<text x="446.3" y="124.1">F</text>
<text x="465.4" y="124.1">FS</text>
<text x="475.5" y="124.1">FS17</text>
<text x="82.5" y="126.7">FS/</text>
<text x="84.3" y="130.5">A</text>
<text x="108.5" y="130.5">F10A</text>
<text x="137.2" y="126.7">FS/</text>
<text x="138.9" y="130.5">A</text>
<text x="163.1" y="130.5">F11A</text>
<text x="191.8" y="126.7">FS/</text>
<text x="193.5" y="130.5">A</text>
<text x="217.7" y="130.5">F12A</text>
<text x="246.4" y="126.7">FS/</text>
<text x="248.2" y="130.5">A</text>
<text x="272.3" y="130.5">F13A</text>
<text x="301" y="126.7">FS/</text>
<text x="302.8" y="130.5">A</text>
<text x="326.9" y="130.5">F14A</text>
<text x="355.6" y="126.7">FS/</text>
<text x="357.4" y="130.5">A</text>
<text x="381.5" y="130.5">F15A</text>
<text x="410.2" y="126.7">FS/</text>
<text x="412" y="130.5">A</text>
<text x="436.1" y="130.5">F16A</text>
<text x="464.8" y="126.7">FS/</text>
<text x="466.6" y="130.5">A</text>
<text x="490.7" y="130.5">F17A</text>
<text x="84.3" y="133">B</text>
<text x="93.2" y="133">F10B</text>
<text x="138.9" y="133">B</text>
<text x="147.8" y="133">F11B</text>
<text x="193.5" y="133">B</text>
<text x="202.4" y="133">F12B</text>
<text x="248.2" y="133">B</text>
<text x="257" y="133">F13B</text>
<text x="302.8" y="133">B</text>
<text x="311.7" y="133">F14B</text>
<text x="357.4" y="133">B</text>
<text x="366.3" y="133">F15B</text>
<text x="412" y="133">B</text>
<text x="420.9" y="133">F16B</text>
<text x="466.6" y="133">B</text>
<text x="475.5" y="133">F17B</text>
<text x="138.9" y="145.7">F10A/</text>
</g>
<g font-size="2.1" fill="#840000">
<text x="257.8" y="26.6">13</text>
<text x="279.5" y="26.6">12</text>
<text x="104.7" y="35.5">1</text>
<text x="126.4" y="35.5">2</text>
<text x="159.3" y="35.5">3</text>
<text x="181" y="35.5">4</text>
<text x="213.9" y="35.5">5</text>
<text x="235.6" y="35.5">6</text>
<text x="326.7" y="32.9">2</text>
<text x="348.7" y="35.5">1</text>
<text x="381.3" y="32.9">5</text>
<text x="403.3" y="35.5">4</text>
<text x="435.9" y="32.9">8</text>
<text x="457.3" y="35.5">10</text>
<text x="489.9" y="32.9">11</text>
<text x="511.9" y="35.5">13</text>
<text x="268.5" y="38">9</text>
<text x="290.2" y="38">8</text>
<text x="326.7" y="38">3</text>
<text x="381.3" y="38">6</text>
<text x="435.9" y="38">9</text>
<text x="489.9" y="38">12</text>
<text x="493.3" y="64.7">5</text>
<text x="515" y="64.7">6</text>
<text x="274.3" y="69.8">11</text>
<text x="296" y="69.8">10</text>
<text x="373.9" y="67.2">1</text>
<text x="395.7" y="67.2">2</text>
<text x="259.1" y="79.9">13</text>
<text x="280.8" y="79.9">12</text>
<text x="368.9" y="79.9">9</text>
<text x="390.6" y="79.9">8</text>
<text x="407.6" y="79.9">11</text>
<text x="429.4" y="79.9">10</text>
<text x="493.3" y="78.7">1</text>
<text x="515" y="78.7">2</text>
<text x="108.3" y="107.9">2</text>
<text x="162.9" y="107.9">5</text>
<text x="217.5" y="107.9">8</text>
<text x="271.5" y="107.9">11</text>
<text x="326.7" y="107.9">2</text>
<text x="381.3" y="107.9">5</text>
<text x="435.9" y="107.9">8</text>
<text x="489.9" y="107.9">11</text>
<text x="108.3" y="112.9">3</text>
<text x="130.2" y="110.4">1</text>
<text x="162.9" y="112.9">6</text>
<text x="184.8" y="110.4">4</text>
<text x="217.5" y="112.9">9</text>
<text x="238.9" y="110.4">10</text>
<text x="271.5" y="112.9">12</text>
<text x="293.5" y="110.4">13</text>
<text x="326.7" y="112.9">3</text>
<text x="348.7" y="110.4">1</text>
<text x="381.3" y="112.9">6</text>
<text x="403.3" y="110.4">4</text>
<text x="435.9" y="112.9">9</text>
<text x="457.3" y="110.4">10</text>
<text x="489.9" y="112.9">12</text>
<text x="511.9" y="110.4">13</text>
<text x="109.8" y="144.7">3</text>
<text x="131.5" y="144.7">4</text>
<text x="475" y="393.9">Sheet: /A01_1/</text>
<text x="475" y="396.6">File: a01_1.sch</text>
<text x="475" y="406.8">KiCad E.D.A. kicad (5.1.12)-1</text>
<text x="475" y="404">Size: A2</text>
<text x="497" y="404">Date:</text>
<text x="560" y="404">Rev:</text>
<text x="560" y="406.8">Id: 2/35</text>
</g>
<g font-size="2.1" fill="#008484">
<text x="265.5" y="26.4">U1163F</text>
<text x="111.7" y="35.3">U1128A</text>
<text x="166.3" y="35.3">U1128B</text>
<text x="220.9" y="35.3">U1128C</text>
<text x="333.9" y="35.3">U1129A</text>
<text x="388.5" y="35.3">U1129B</text>
<text x="443.2" y="35.3">U1129C</text>
<text x="497.8" y="35.3">U1129D</text>
<text x="275.5" y="37.8">U1128D</text>
<text x="500.3" y="64.5">U1163C</text>
<text x="281.9" y="69.6">U1128E</text>
<text x="380.9" y="67">U1163A</text>
<text x="266.8" y="79.7">U1128F</text>
<text x="375.8" y="79.7">U1163D</text>
<text x="415.3" y="79.7">U1163E</text>
<text x="500.3" y="78.5">U1164A</text>
<text x="115.5" y="110.2">U1130A</text>
<text x="170.1" y="110.2">U1130B</text>
<text x="224.7" y="110.2">U1130C</text>
<text x="279.3" y="110.2">U1130D</text>
<text x="333.9" y="110.2">U1131A</text>
<text x="388.5" y="110.2">U1131B</text>
<text x="443.2" y="110.2">U1131C</text>
<text x="497.8" y="110.2">U1131D</text>
<text x="116.8" y="144.5">U1163B</text>
</g>
<g font-size="2.1">
<text x="62.2" y="45.8">Sheet: scaler_s2</text>
<text x="116.8" y="45.8">Sheet: scaler_s3</text>
<text x="171.4" y="45.8">Sheet: scaler_s4</text>
<text x="226.1" y="45.8">Sheet: scaler_s5</text>
<text x="280.7" y="45.8">Sheet: scaler_s6</text>
<text x="335.3" y="45.8">Sheet: scaler_s7</text>
<text x="389.9" y="45.8">Sheet: scaler_s8</text>
<text x="444.5" y="45.8">Sheet: scaler_s9</text>
<text x="62.2" y="61.5">File: clock_divider.sch</text>
<text x="116.8" y="61.5">File: clock_divider.sch</text>
<text x="171.4" y="61.5">File: clock_divider.sch</text>
<text x="226.1" y="61.5">File: clock_divider.sch</text>
<text x="280.7" y="61.5">File: clock_divider.sch</text>
<text x="335.3" y="61.5">File: clock_divider.sch</text>
<text x="389.9" y="61.5">File: clock_divider.sch</text>
<text x="444.5" y="61.5">File: clock_divider.sch</text>
<text x="62.2" y="120.7">Sheet: scaler_s10</text>
<text x="116.8" y="120.7">Sheet: scaler_s11</text>
<text x="171.4" y="120.7">Sheet: scaler_s12</text>
<text x="226.1" y="120.7">Sheet: scaler_s13</text>
<text x="280.7" y="120.7">Sheet: scaler_s14</text>
<text x="335.3" y="120.7">Sheet: scaler_s15</text>
<text x="389.9" y="120.7">Sheet: scaler_s16</text>
<text x="444.5" y="120.7">Sheet: scaler_s17</text>
<text x="62.2" y="136.4">File: clock_divider.sch</text>
<text x="116.8" y="136.4">File: clock_divider.sch</text>
<text x="171.4" y="136.4">File: clock_divider.sch</text>
<text x="226.1" y="136.4">File: clock_divider.sch</text>
<text x="280.7" y="136.4">File: clock_divider.sch</text>
<text x="335.3" y="136.4">File: clock_divider.sch</text>
<text x="389.9" y="136.4">File: clock_divider.sch</text>
<text x="444.5" y="136.4">File: clock_divider.sch</text>
</g>
<g font-size="1.8" fill="#840000">
<text x="35" y="11.8">1</text>
<text x="85" y="11.8">2</text>
<text x="135" y="11.8">3</text>
<text x="185" y="11.8">4</text>
<text x="235" y="11.8">5</text>
<text x="285" y="11.8">6</text>
<text x="335" y="11.8">7</text>
<text x="385" y="11.8">8</text>
<text x="435" y="11.8">9</text>
<text x="485" y="11.8">10</text>
<text x="535" y="11.8">11</text>
<text x="10.4" y="35.8">A</text>
<text x="582.4" y="35.8">A</text>
<text x="10.4" y="85.8">B</text>
<text x="582.4" y="85.8">B</text>
<text x="10.4" y="135.8">C</text>
<text x="582.4" y="135.8">C</text>
<text x="10.4" y="185.8">D</text>
<text x="582.4" y="185.8">D</text>
<text x="10.4" y="235.8">E</text>
<text x="582.4" y="235.8">E</text>
<text x="10.5" y="285.8">F</text>
<text x="582.5" y="285.8">F</text>
<text x="10.3" y="335.8">G</text>
<text x="582.3" y="335.8">G</text>
<text x="10.4" y="385.8">H</text>
<text x="582.4" y="385.8">H</text>
<text x="35" y="409.8">1</text>
<text x="85" y="409.8">2</text>
<text x="135" y="409.8">3</text>
<text x="185" y="409.8">4</text>
<text x="235" y="409.8">5</text>
<text x="285" y="409.8">6</text>
<text x="335" y="409.8">7</text>
<text x="385" y="409.8">8</text>
<text x="435" y="409.8">9</text>
<text x="485" y="409.8">10</text>
<text x="535" y="409.8">11</text>
</g>
</svg>
